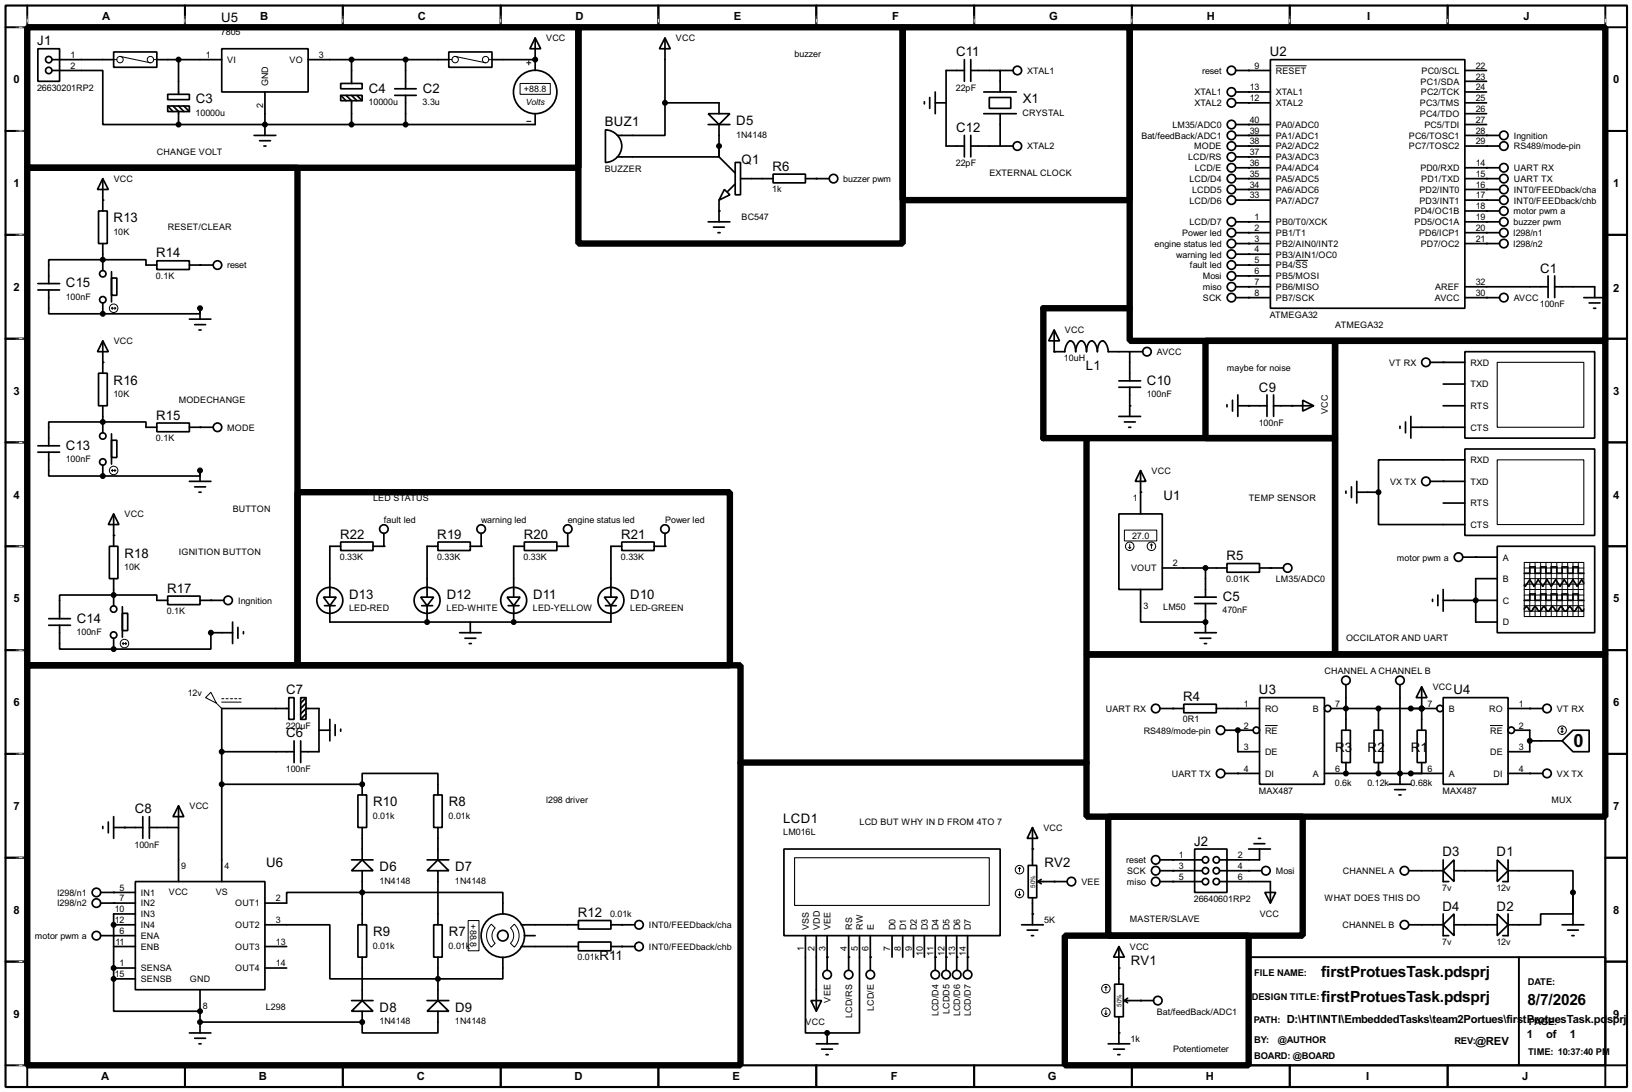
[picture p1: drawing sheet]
<svg xmlns="http://www.w3.org/2000/svg" width="383mm" height="256mm" viewBox="0 0 383 256" stroke-linecap="round" stroke-linejoin="round" font-family="sans-serif">
<path d="M1.3 1.3h381v254h-381zM6.4 6.4h370.8v243.8h-370.8z" fill="none" stroke="#000" stroke-width=".5"/>
<g fill="none" stroke="#000" stroke-width=".45">
<path d="M6.4 1.3v5.1h-5.1M43.5 1.3v5.1M80.6 1.3v5.1M117.7 1.3v5.1M154.7 1.3v5.1M191.8 1.3v5.1M228.9 1.3v5.1M266 1.3v5.1M303.1 1.3v5.1M340.2 1.3v5.1M377.2 1.3v5.1h5.1M1.3 30.8h5.1"/>
<path d="M377.2 30.8h5.1M1.3 55.2h5.1M377.2 55.2h5.1M1.3 79.6h5.1M377.2 79.6h5.1M1.3 103.9h5.1M377.2 103.9h5.1M1.3 128.3h5.1M377.2 128.3h5.1M1.3 152.7h5.1M377.2 152.7h5.1M1.3 177.1h5.1"/>
<path d="M377.2 177.1h5.1M1.3 201.5h5.1M377.2 201.5h5.1M1.3 225.9h5.1M293.4 224.8h83.8v25.4h-83.8zM356.9 224.8v25.4M377.2 225.9h5.1M1.3 250.2h5.1v5.1M43.5 250.2v5.1M80.6 250.2v5.1M117.7 250.2v5.1M154.7 250.2v5.1"/>
<path d="M191.8 250.2v5.1M228.9 250.2v5.1M266 250.2v5.1M303.1 250.2v5.1M340.2 250.2v5.1M382.3 250.2h-5.1v5.1"/>
</g>
<g fill="none" stroke="#fff" stroke-width=".23">
<path d="M3.9 6.4h2.3M6.4 3.9v2.3M43.5 3.9v2.3M80.6 3.9v2.3M117.7 3.9v2.3M154.7 3.9v2.3M191.8 3.9v2.3M228.9 3.9v2.3M266 3.9v2.3M303.1 3.9v2.3M340.2 3.9v2.3M377.2 3.9v2.3"/>
<path d="M3.9 30.8h2.3M3.9 55.2h2.3M3.9 79.6h2.3M3.9 103.9h2.3M3.9 128.3h2.3M3.9 152.7h2.3M3.9 177.1h2.3M3.9 201.5h2.3M3.9 225.9h2.3M3.9 250.2h2.3"/>
</g>
<g fill="none" stroke="#000" stroke-width=".23" stroke-dasharray=".5 1">
<path d="M3.9 6.4h2.3M6.4 3.9v2.3M43.5 3.9v2.3M80.6 3.9v2.3M117.7 3.9v2.3M154.7 3.9v2.3M191.8 3.9v2.3M228.9 3.9v2.3M266 3.9v2.3M303.1 3.9v2.3M340.2 3.9v2.3M377.2 3.9v2.3"/>
<path d="M3.9 30.8h2.3M3.9 55.2h2.3M3.9 79.6h2.3M3.9 103.9h2.3M3.9 128.3h2.3M3.9 152.7h2.3M3.9 177.1h2.3M3.9 201.5h2.3M3.9 225.9h2.3M3.9 250.2h2.3"/>
</g>
<g fill="#000">
<circle cx="125.8" cy="14" r=".2"/>
<circle cx="293.4" cy="16.6" r=".2"/>
<circle cx="42" cy="29.3" r=".2"/>
<circle cx="62.3" cy="29.3" r=".2"/>
<circle cx="169" cy="34.3" r=".2"/>
<circle cx="293.4" cy="39.4" r=".2"/>
<circle cx="293.4" cy="34.3" r=".2"/>
<circle cx="293.4" cy="29.3" r=".2"/>
<circle cx="293.4" cy="24.2" r=".2"/>
<circle cx="293.4" cy="36.9" r=".2"/>
<circle cx="293.4" cy="21.6" r=".2"/>
<circle cx="293.4" cy="31.8" r=".2"/>
<circle cx="349.3" cy="34.3" r=".2"/>
<circle cx="349.3" cy="31.8" r=".2"/>
<circle cx="349.3" cy="39.4" r=".2"/>
<circle cx="24.2" cy="47" r=".2"/>
<circle cx="169" cy="49.6" r=".2"/>
<circle cx="191.8" cy="42" r=".2"/>
<circle cx="293.4" cy="57.2" r=".2"/>
<circle cx="293.4" cy="47" r=".2"/>
<circle cx="293.4" cy="52.1" r=".2"/>
<circle cx="293.4" cy="59.7" r=".2"/>
<circle cx="293.4" cy="44.5" r=".2"/>
<circle cx="293.4" cy="42" r=".2"/>
<circle cx="293.4" cy="54.7" r=".2"/>
<circle cx="349.3" cy="42" r=".2"/>
<circle cx="349.3" cy="44.5" r=".2"/>
<circle cx="349.3" cy="47" r=".2"/>
<circle cx="349.3" cy="49.6" r=".2"/>
<circle cx="349.3" cy="52.1" r=".2"/>
<circle cx="349.3" cy="54.7" r=".2"/>
<circle cx="349.3" cy="57.2" r=".2"/>
<circle cx="24.2" cy="73.7" r=".2"/>
<circle cx="24.2" cy="61" r=".2"/>
<circle cx="47" cy="62.3" r=".2"/>
<circle cx="47" cy="72.4" r=".2"/>
<circle cx="293.4" cy="64.8" r=".2"/>
<circle cx="293.4" cy="69.9" r=".2"/>
<circle cx="293.4" cy="67.4" r=".2"/>
<circle cx="293.4" cy="62.3" r=".2"/>
<circle cx="349.3" cy="69.9" r=".2"/>
<circle cx="24.2" cy="99.1" r=".2"/>
<circle cx="24.2" cy="85.1" r=".2"/>
<circle cx="247.7" cy="82.6" r=".2"/>
<circle cx="265.5" cy="95.3" r=".2"/>
<circle cx="293.4" cy="95.3" r=".2"/>
<circle cx="303.6" cy="95.3" r=".2"/>
<circle cx="339.1" cy="85.1" r=".2"/>
<circle cx="24.2" cy="111.8" r=".2"/>
<circle cx="47" cy="110.5" r=".2"/>
<circle cx="47" cy="100.4" r=".2"/>
<circle cx="268" cy="115.6" r=".2"/>
<circle cx="339.1" cy="113.1" r=".2"/>
<circle cx="26.7" cy="139.8" r=".2"/>
<circle cx="26.7" cy="125.8" r=".2"/>
<circle cx="90.2" cy="128.3" r=".2"/>
<circle cx="113.1" cy="128.3" r=".2"/>
<circle cx="133.4" cy="128.3" r=".2"/>
<circle cx="156.3" cy="128.3" r=".2"/>
<circle cx="298.5" cy="133.4" r=".2"/>
<circle cx="346.8" cy="130.9" r=".2"/>
<circle cx="26.7" cy="152.5" r=".2"/>
<circle cx="49.6" cy="141" r=".2"/>
<circle cx="100.4" cy="146.1" r=".2"/>
<circle cx="120.7" cy="146.1" r=".2"/>
<circle cx="283.3" cy="146.1" r=".2"/>
<circle cx="346.8" cy="141" r=".2"/>
<circle cx="275.6" cy="166.4" r=".2"/>
<circle cx="290.9" cy="171.5" r=".2"/>
<circle cx="316.3" cy="166.4" r=".2"/>
<circle cx="334.1" cy="166.4" r=".2"/>
<circle cx="359.5" cy="166.4" r=".2"/>
<circle cx="29.3" cy="194.4" r=".2"/>
<circle cx="85.1" cy="184.2" r=".2"/>
<circle cx="242.6" cy="199.4" r=".2"/>
<circle cx="290.9" cy="181.7" r=".2"/>
<circle cx="316.3" cy="181.7" r=".2"/>
<circle cx="323.9" cy="181.7" r=".2"/>
<circle cx="329" cy="181.7" r=".2"/>
<circle cx="359.5" cy="181.7" r=".2"/>
<circle cx="26.7" cy="219.8" r=".2"/>
<circle cx="26.7" cy="212.1" r=".2"/>
<circle cx="26.7" cy="209.6" r=".2"/>
<circle cx="26.7" cy="217.2" r=".2"/>
<circle cx="146.1" cy="217.2" r=".2"/>
<circle cx="242.6" cy="214.7" r=".2"/>
<circle cx="247.7" cy="207.1" r=".2"/>
<circle cx="275.6" cy="202" r=".2"/>
<circle cx="275.6" cy="204.5" r=".2"/>
<circle cx="275.6" cy="207.1" r=".2"/>
<circle cx="293.4" cy="204.5" r=".2"/>
<circle cx="26.7" cy="227.4" r=".2"/>
<circle cx="26.7" cy="229.9" r=".2"/>
<circle cx="47" cy="237.5" r=".2"/>
<circle cx="146.1" cy="222.3" r=".2"/>
<circle cx="194.4" cy="224.8" r=".2"/>
<circle cx="199.4" cy="224.8" r=".2"/>
<circle cx="204.5" cy="224.8" r=".2"/>
<circle cx="219.8" cy="224.8" r=".2"/>
<circle cx="222.3" cy="224.8" r=".2"/>
<circle cx="224.8" cy="224.8" r=".2"/>
<circle cx="227.4" cy="224.8" r=".2"/>
<circle cx="262.9" cy="227.4" r=".2"/>
<circle cx="268" cy="235" r=".2"/>
<circle cx="47" cy="240.1" r=".2"/>
<circle cx="85.1" cy="240.1" r=".2"/>
<circle cx="194.4" cy="242.6" r=".2"/>
<circle cx="262.9" cy="242.6" r=".2"/>
</g>
<g fill="none" stroke="#000" stroke-width=".4">
<path d="M8.9 11.5h5.1v7.6h-5.1zM12.2 16.6h12v12.7h17.8M12.2 14h14.5M26.7 12.2h10.2v3.6h-10.2zM36.9 14h15.2M42 14v8.2M52.1 11.5h20.3v10.1h-20.3zM72.4 14h33.1M80.1 19.6h5v1.3h-5zM82.6 14v5.6M95.3 14v6.9M105.5 12.2h10.1v3.6h-10.1z"/>
<path d="M115.6 14h10.2M125.8 8.9l1.3 2.6h-2.6zM125.8 8.9v7.7M156.3 8.9l1.2 2.6h-2.5zM156.3 8.9v15.3M226.6 16.6h-4.3v17.7h4.3M226.6 14v5.1M228.1 16.6h6.9v5M228.1 14v5.1M235 16.6h3.1M290.4 16.6h8.1M298.5 14h45.7v58.4h-45.7z"/>
<path d="M344.2 16.6h5.1M344.2 19.1h5.1M39.4 22.2h5.1v1.2h-5.1zM39.4 24.9h5.1v1.3h-5.1zM39.4 24.9l1.3 1.3M40.7 24.9l1.3 1.3v3.1M42 24.9l1.2 1.3M43.2 24.9l1.3 1.3M59.7 31.8h5.1M61 33.1h2.6M62 34.3h.5M62.3 21.6v10.2"/>
<path d="M80.1 22.4h5v1.3h-5zM80.1 22.4l1.2 1.3M81.3 22.4l1.3 1.3v5.6M82.6 22.4l1.3 1.3M83.9 22.4l1.2 1.3M92.8 22.4h5M92.8 20.9h5M95.3 22.4v6.9M125.8 26.7v2.6h-83.8M142.3 30.5a3.8 3.8 0 0 1 3.8 3.8 3.8 3.8 0 0 1-3.8 3.9zM156.3 24.2v7.6h-11.2M156.3 24.2h12.7v2.5"/>
<path d="M166.4 26.7h5.1l-2.5 2.6zM166.4 29.3h5.1M169 34.3v2.6h-23.9M169 29.3v7.6l3.8 3.8M172.8 38.2h1.2v7.6h-1.2zM217.2 23.9v.5M218.5 22.9v2.6M219.8 24.2h2.5M219.8 21.6v5.1M226.6 31.8v5.1M228.1 31.8v5.1M231.2 21.6h7.6"/>
<path d="M231.2 26.7h7.6M232.5 22.9h5v2.6h-5zM235 26.7v7.6h-6.9M235 34.3h3.1M290.4 29.3h8.1M290.4 24.2h8.1M290.4 21.6h8.1M290.4 31.8h8.1M290.4 34.3h8.1M290.4 36.9h8.1M290.4 39.4h8.1M344.2 29.3h5.1"/>
<path d="M344.2 24.2h5.1M344.2 21.6h5.1M344.2 31.8h8.2M344.2 34.3h8.2M344.2 39.4h8.2M344.2 26.7h5.1M23.2 49.6h2v7.6h-2zM24.2 42l1.3 2.5h-2.6zM24.2 42v7.6M24.2 57.2v6.4M166.4 52.1h5.1M167.7 53.4h2.5"/>
<path d="M168.7 54.7h.5M169 47v5.1M170.2 44.5l1.3 1.3-2.5 1.2zM172.8 43.2l-1.8 1.8M174 42h7.7M181.7 40.9h7.6v2.1h-7.6zM189.3 42h5.6M290.4 42h8.1M290.4 44.5h8.1M290.4 47h8.1M290.4 52.1h8.1M290.4 54.7h8.1"/>
<path d="M290.4 57.2h8.1M290.4 59.7h8.1M344.2 42h8.2M344.2 44.5h8.2M344.2 47h8.2M344.2 52.1h8.2M344.2 54.7h8.2M344.2 57.2h8.2M344.2 49.6h8.2M8.9 68.1h5.1M8.9 66.6h5.1M11.5 68.1v5.6h12.7"/>
<path d="M24.2 73.7h22.8v-1.3v2.6M24.2 71.2v2.5M26.2 65.3h1.3v4.1h-1.3zM26.2 63.8v7.1M36.9 61.3h7.6v2h-7.6zM36.9 62.3h-2.6v-1.3h-22.8v5.6M44.5 62.3h5.6M44.5 75h5.1M45.8 76.3h2.5M46.8 77.5h.5M247.7 77.5l1.3 2.6h-2.6zM247.7 77.5v5.1h2.5a2.7 2.7 0 0 1 1.3-2.5 2.31 2.31 0 0 1 1.3 2.5 2.61 2.61 0 0 1 1.3-2.5 2.31 2.31 0 0 1 1.2 2.5v-.6a2.03 2.03 0 0 1 1.3-1.9 2.61 2.61 0 0 1 1.3 2.5v-.6a2.03 2.03 0 0 1 1.2-1.9 2.7 2.7 0 0 1 1.3 2.5h5.1v6.9"/>
<path d="M290.4 67.4h8.1M290.4 62.3h8.1M290.4 64.8h8.1M290.4 69.9h8.1M344.2 67.4h19.6M344.2 69.9h8.2M363.8 64.8v5.1M365.3 67.4h9.4v2.5M365.3 64.8v5.1M372.2 69.9h5M373.4 71.2h2.6M374.5 72.4h.5"/>
<path d="M23.2 87.7h2v7.6h-2zM24.2 80.1l1.3 2.5h-2.6zM24.2 80.1v7.6M24.2 95.3v6.4M36.9 99.4h7.6v2h-7.6zM262.9 97.8h5.1M262.9 91h5.1M262.9 89.5h5.1M264.2 99.1h2.6M265.5 82.6h3M265.5 91v6.8M288.3 95.1v.5"/>
<path d="M289.6 94v2.6M290.9 92.8v5M290.9 95.3h6.8M297.7 92.8v5M299.3 95.3h9.4M299.3 92.8v5M306.1 94l2.6 1.3-2.6 1.3zM330.3 99.1v2.6M331.5 97.8v5.1M336.1 85.1h8.1M339.1 95.3h5.1M339.1 90.2h5.1"/>
<path d="M344.2 82.6h30.5v20.3h-30.5zM8.9 106.2h5.1M8.9 104.7h5.1M11.5 106.2v5.6h12.7M24.2 111.8h22.8v-1.3v2.6M24.2 109.3v2.5M26.2 103.4h1.3v4.1h-1.3zM26.2 101.9v7.1M36.9 100.4h-2.6v-1.3h-22.8v5.6M44.5 100.4h5.6M44.5 113.1h5.1M45.8 114.4h2.5"/>
<path d="M46.8 115.6h.5M265.2 100.4h.5M268 110.5l1.3 2.6h-2.5zM268 110.5v10.2M316.3 115.4v.5M317.6 114.4v2.5M318.8 115.6h5.1M318.8 113.1v5.1M323.9 115.6v7.6h20.3M329 100.1v.5M331.5 100.4h12.7M336.1 113.1h8.1"/>
<path d="M339.1 118.2h5.1M344.2 105.5h30.5v20.3h-30.5zM344.2 108h-20.3v7.6M25.7 128.3h2v7.6h-2zM26.7 120.7l1.3 2.5h-2.5zM26.7 120.7v7.6M26.7 135.9v6.4M80.1 127.3h7.6v2h-7.6zM80.1 128.3h-2.6v12M90.2 125.3v3h-2.5M102.9 127.3h7.6v2h-7.6zM102.9 128.3h-2.5v12"/>
<path d="M113.1 125.3v3h-2.6M123.2 127.3h7.7v2h-7.7zM123.2 128.3h-2.5v12M133.4 125.3v3h-2.5M146.1 127.3h7.6v2h-7.6zM146.1 128.3h-2.5v12M156.3 125.3v3h-2.6M262.9 120.7h10.2v17.8h-10.2zM268 138.5v7.6h15.3M273.1 133.4h15.2M283.3 133.4v6.9M288.3 132.4h7.7v2h-7.7z"/>
<path d="M296 133.4h5.6M337.9 139.8v2.5M339.1 138.5v5.1M343.7 130.9h8.1M351.8 128.3h22.9v20.3h-22.9zM351.8 135.9h-5v10.2h5M358.2 134.7h1.3v-1.5h1.2v1.5h1.3v-1.5h1.3v1.5h1.2v-1.5h1.3v1.5h1.3v-1.5h1.3v1.5h1.2v-1.5h1.3v1.5h1.3M372.2 137l-.5-.8-1.1 1.5-1-1.5-1 1.5-1-1.5-1 1.5-1-1.5-1.1 1.5-1-1.5-1 1.5-1-1.5-1 1.5-1-1.5-1.1 1.5-.2-.2M11.5 146.9h5.1M11.5 145.3h5.1M14 146.9v5.6h12.7M26.7 149.9v2.6"/>
<path d="M28.8 144.1h1.2v4h-1.2zM28.8 142.5v7.2M39.4 140h7.6v2h-7.6zM39.4 141h-2.5v-1.2h-22.9v5.5M47 141h5.6M54.7 148.6h-5.1v3.9h-22.9M54.7 146.1v5.1M55.9 147.4v2.5M57.2 148.4v.5M76 140.3h3l-1.5 2zM76.3 142.3h2.5M77.5 142.3v3.8h66.1v-3.8"/>
<path d="M98.9 140.3h3l-1.5 2zM99.1 142.3h2.6M100.4 142.3v3.8M108 148.6h5.1M109.3 149.9h2.5M110.3 151.2h.5M110.5 146.1v2.5M119.2 140.3h3l-1.5 2zM119.4 142.3h2.6M120.7 142.3v3.8M142 140.3h3.1l-1.5 2zM142.3 142.3h2.5"/>
<path d="M280.7 148.6h5.1M280.7 141.8h5.1M280.7 140.3h5.1M282 149.9h2.5M283 151.2h.5M283.3 141.8v6.8M336.6 140.8v.5M339.1 141h12.7M358.2 143.1l.5-.6 1 1.1 1-1.1 .5 .6a.54 .54 0 0 0 .8 .3l.8-.9 1 1.1 1-1.1 1 1.1 1-1.1 .8 .9a.6 .6 0 0 0 .8-.5l.5-.4 .4 .4a.58 .58 0 0 0 .6 .7 .58 .58 0 0 0 .5-.7l.5-.4 1 1.1 .3-.5M358.2 141h1.3v-1.5h1.2v1.5h1.3v-1.5h1.3v1.5h1.2v-1.5h1.3v1.5h1.3v-1.5h1.3v1.5h1.2v-1.5h1.3v1.5h1.3M52.1 176.6h17M67.9 163.9h1.2v5.1h-1.2z"/>
<path d="M67.9 166.4h-15.8v40.7M69.1 174v5.1M70.7 163.9h1.2v5.1h-1.2zM70.7 167.7l1.2-1.3h3.1v10.2h-4.3M70.7 174v5.1M71.9 163.9l-1.2 1.3M71.9 165.2l-1.2 1.2M71.9 167.7l-1.2 1.3M75 171.5h2.5M77.5 169v5M78.8 170.2v2.6M80.1 171.3v.5"/>
<path d="M272.6 166.4h5.6M278.2 165.4h7.6v2h-7.6zM285.8 166.4h10.2M287.8 171.5h6.6M290.9 171.5v5.1h5.1M296 163.9h15.2v20.3h-15.2zM312.7 166.4h24.9M315.3 171.5h2v7.6h-2zM316.3 160.8v10.7M316.3 179.1v2.6M322.9 171.5h2v7.6h-2zM323.9 166.4v5.1"/>
<path d="M323.9 179.1v2.6M329 160.8v23.4M333 171.5h2.1v7.6h-2.1zM334.1 161.3l1.2 2.6h-2.5zM334.1 161.3v10.2M334.1 179.1v2.6M339.1 163.9h15.3v20.3h-15.3zM354.4 166.4h8.1M355.9 171.5h3.6v5.1h-5.1M359.5 174h7.6M367.1 174l2.5-2.5h3.8v5.1h-3.8zM24.2 194.1v.5"/>
<path d="M25.5 193.1v2.5M26.7 191.8v5.1M26.7 194.4h6.9M33.6 191.8v5.1M35.1 194.4h6.9v12.7M35.1 191.8v5.1M42 189.3l1.2 2.5h-2.5zM42 189.3v5.1M52.1 184.2h33M84.1 186.7h2.1v7.7h-2.1zM85.1 184.2v-2.5h17.8v5M85.1 184.2v2.5"/>
<path d="M85.1 194.4v7.6M101.9 186.7h2v7.7h-2zM102.9 194.4v7.6M184.2 199.4h50.8v20.4h-50.8zM242.6 194.4l1.3 2.5h-2.5zM242.6 194.4v8.9M280.7 199.4h7.6v10.2h-7.6zM287.8 181.7h8.2M293.4 199.4h5.1M294.7 198.2h2.5M295.7 196.9h.5M296 199.4v2.6h-9.4"/>
<path d="M311.2 181.7h27.9M326.4 184.2h5.1M327.7 185.5h2.6M328.7 186.7h.5M354.4 181.7h8.1M23.7 219.8h8.1M23.7 209.6h8.1M23.7 212.1h8.1M26.7 217.2h5.1M31.8 207.1h30.5v25.4h-30.5zM31.8 214.7h-5.1v15.2M62.3 212.1h5.1v-2.5h50.8v5.1"/>
<path d="M62.3 217.2h15.2v12.7h40.7v-5.1M82.6 202h5.1M84.1 217.2h2.1v7.6h-2.1zM85.1 202l2.6 2.5h-5.1zM85.1 204.5v12.7M100.4 202h5.1M101.9 217.2h2v7.6h-2zM102.9 202l2.6 2.5h-5.1zM102.9 204.5v12.7M122.5 217.2h13.4M123.2 219.8h2.6M135.9 216.2h7.7v2h-7.7z"/>
<path d="M143.6 217.2h5.6M189.3 219.8v22.8h5.1M191.8 219.8v17.7M194.4 219.8v8.1M199.4 219.8v8.1M202 219.8v22.8h-7.6M204.5 219.8v8.1M209.6 219.8v5M212.1 219.8v5M214.7 219.8v5M217.2 219.8v5M219.8 219.8v8.1"/>
<path d="M222.3 219.8v8.1M224.8 219.8v8.1M227.4 219.8v8.1M240.1 217.2h5.1M241.4 218.5h2.5M241.6 203.3h2v7.6h-2zM242.4 219.8h.5M242.6 210.9v6.3M243.9 207.1h6.9M243.9 207.1l.8 .5M244.7 206.6l-.8 .5M272.6 204.5h9.9"/>
<path d="M272.6 202h9.9M272.6 207.1h9.9M286.6 204.5h9.9M286.6 207.1h11.9v5M297.2 209.6h2.6l-1.3 2.5zM331 204.5h8.1M331 217.2h8.1M339.1 202v5.1h1.3M339.1 214.7v5.1h1.3M341.7 202v5.1l-2.6-2.6zM341.7 214.7v5.1l-2.6-2.6zM341.7 204.5h10.1"/>
<path d="M341.7 217.2h10.1M351.8 202l2.6 2.5-2.6 2.6zM351.8 214.7l2.6 2.5-2.6 2.6zM354.4 204.5h15.2v5.1M354.4 202v5.1h-1.3M354.4 214.7v5.1h-1.3M367.1 217.2h5.1M368.4 218.5h2.5M369.4 219.8h.5M369.6 209.6v5.1h-7.6v2.5h-7.6M369.6 209.6v7.6M26.7 229.9v7.6h20.3"/>
<path d="M26.7 222.3h5.1M26.7 227.4h5.1M26.7 229.9h5.1M47 232.5v10.1M62.3 222.3h5.1M62.3 227.4h5.1M82.6 235h5.1M85.1 235l2.6 2.5h-5.1zM85.1 224.8v10.2M85.1 237.5v2.6M100.4 237.5l2.5-2.5 2.6 2.5zM100.4 235h5.1"/>
<path d="M102.9 237.5v5.1h-17.8v-2.5M102.9 224.8v10.2M122.5 222.3h13.4M135.9 221.3h7.7v2h-7.7zM143.6 222.3h5.6M190.6 235h2.5l-1.3 2.5zM261.9 231.2h2.1v7.6h-2.1zM262.9 222.3l1.3 2.5h-2.5zM262.9 222.3v8.9M262.9 238.8v6.4M264.2 235h6.9M264.2 235l.8 .5"/>
<path d="M265 234.5l-.8 .5M44.5 242.6h5.1M45.8 243.9h2.5M46.8 245.2h.5M47 240.1h38.1M191.8 245.2h5.1M193.1 246.4h2.5M194.1 247.7h.5M194.4 242.6v2.6M260.4 245.2h5.1M261.7 246.4h2.5M262.7 247.7h.5"/>
<circle cx="11.4" cy="16.6" r=".75"/>
<circle cx="11.4" cy="14" r=".75"/>
<circle cx="239" cy="16.6" r="1"/>
<circle cx="289.3" cy="16.6" r="1"/>
<circle cx="125.7" cy="21.6" r="5.1"/>
<circle cx="239" cy="34.3" r="1"/>
<circle cx="289.3" cy="31.8" r="1"/>
<circle cx="289.3" cy="34.3" r="1"/>
<circle cx="289.3" cy="39.4" r="1"/>
<circle cx="289.3" cy="29.3" r="1"/>
<circle cx="289.3" cy="36.9" r="1"/>
<circle cx="289.3" cy="21.6" r="1"/>
<circle cx="289.3" cy="24.2" r="1"/>
<circle cx="353.3" cy="34.3" r="1"/>
<circle cx="353.3" cy="39.4" r="1"/>
<circle cx="353.3" cy="31.8" r="1"/>
<circle cx="195.8" cy="42" r="1"/>
<circle cx="289.3" cy="47" r="1"/>
<circle cx="289.3" cy="42" r="1"/>
<circle cx="289.3" cy="44.5" r="1"/>
<circle cx="289.3" cy="54.7" r="1"/>
<circle cx="289.3" cy="59.7" r="1"/>
<circle cx="289.3" cy="52.1" r="1"/>
<circle cx="289.3" cy="57.2" r="1"/>
<circle cx="353.3" cy="42" r="1"/>
<circle cx="353.3" cy="44.5" r="1"/>
<circle cx="353.3" cy="47" r="1"/>
<circle cx="353.3" cy="49.6" r="1"/>
<circle cx="353.3" cy="52.1" r="1"/>
<circle cx="353.3" cy="57.2" r="1"/>
<circle cx="353.3" cy="54.7" r="1"/>
<circle cx="24.1" cy="70.4" r=".75"/>
<circle cx="24.1" cy="64.3" r=".75"/>
<circle cx="51.1" cy="62.3" r="1"/>
<circle cx="289.3" cy="67.4" r="1"/>
<circle cx="289.3" cy="64.8" r="1"/>
<circle cx="289.3" cy="69.9" r="1"/>
<circle cx="289.3" cy="62.3" r="1"/>
<circle cx="353.3" cy="69.9" r="1"/>
<circle cx="269.5" cy="82.6" r="1"/>
<circle cx="335" cy="85.1" r="1"/>
<circle cx="24.1" cy="102.4" r=".75"/>
<circle cx="24.1" cy="108.5" r=".75"/>
<circle cx="51.1" cy="100.4" r="1"/>
<circle cx="335" cy="113.1" r="1"/>
<circle cx="90.2" cy="124.3" r="1"/>
<circle cx="113" cy="124.3" r="1"/>
<circle cx="133.4" cy="124.3" r="1"/>
<circle cx="156.2" cy="124.3" r="1"/>
<circle cx="302.5" cy="133.4" r="1"/>
<circle cx="342.7" cy="130.9" r="1"/>
<circle cx="26.7" cy="149.2" r=".75"/>
<circle cx="26.7" cy="143.1" r=".75"/>
<circle cx="53.6" cy="141" r="1"/>
<circle cx="77.5" cy="141" r="3.1"/>
<circle cx="100.3" cy="141" r="3.1"/>
<circle cx="120.7" cy="141" r="3.1"/>
<circle cx="143.5" cy="141" r="3.1"/>
<circle cx="316.2" cy="159.8" r="1"/>
<circle cx="328.9" cy="159.8" r="1"/>
<circle cx="271.5" cy="166.4" r="1"/>
<circle cx="286.8" cy="171.5" r="1"/>
<circle cx="295.2" cy="171.5" r=".75"/>
<circle cx="311.9" cy="166.4" r=".75"/>
<circle cx="338.3" cy="166.4" r=".75"/>
<circle cx="355.1" cy="171.5" r=".75"/>
<circle cx="363.5" cy="166.4" r="1"/>
<circle cx="286.8" cy="181.7" r="1"/>
<circle cx="363.5" cy="181.7" r="1"/>
<circle cx="22.6" cy="219.8" r="1"/>
<circle cx="22.6" cy="212.1" r="1"/>
<circle cx="22.6" cy="209.6" r="1"/>
<circle cx="118.1" cy="219.8" r="5.1"/>
<circle cx="118.1" cy="219.8" r="1.25"/>
<circle cx="150.1" cy="217.2" r="1"/>
<circle cx="251.7" cy="207.1" r="1"/>
<circle cx="271.5" cy="207.1" r="1"/>
<circle cx="271.5" cy="204.5" r="1"/>
<circle cx="271.5" cy="202" r="1"/>
<circle cx="283.2" cy="202" r=".75"/>
<circle cx="283.2" cy="204.5" r=".75"/>
<circle cx="283.2" cy="207.1" r=".75"/>
<circle cx="285.8" cy="202" r=".75"/>
<circle cx="285.8" cy="207.1" r=".75"/>
<circle cx="285.8" cy="204.5" r=".75"/>
<circle cx="297.4" cy="204.5" r="1"/>
<circle cx="330" cy="217.2" r="1"/>
<circle cx="330" cy="204.5" r="1"/>
<circle cx="150.1" cy="222.3" r="1"/>
<circle cx="194.3" cy="228.9" r="1"/>
<circle cx="199.4" cy="228.9" r="1"/>
<circle cx="204.5" cy="228.9" r="1"/>
<circle cx="219.7" cy="228.9" r="1"/>
<circle cx="222.3" cy="228.9" r="1"/>
<circle cx="224.8" cy="228.9" r="1"/>
<circle cx="227.3" cy="228.9" r="1"/>
<circle cx="272" cy="235" r="1"/>
</g>
<g fill="none" stroke="#000" stroke-width=".23">
<path d="M26.7 14h.8M28.2 13.3l7.2 1.5M36.1 14h.8M105.5 14h.7M107 13.3l7.1 1.5M114.9 14h.7M122.2 19.6h7.1v2.6h-7.1zM123.8 14.8h1M124.3 14.3v1M299.8 15.5h7.2M123.8 28.5h1M26.2 72.4h1"/>
<path d="M26.2 72.4l.3 .3M26.5 72.2l-.3 .2M27 72.2l.2 .2M27.2 72.4l-.2 .3M304.4 61.2h2.9M26.2 110.5h1M26.2 110.5l.3 .3M26.5 110.3l-.3 .2M27 110.3l.2 .2M27.2 110.5l-.2 .3M264.2 124.5h7.6v2.6h-7.6zM265.2 128.6l.3 .2"/>
<path d="M265.5 127.8v1M265.7 128.6l-.2 .2M270.6 127.8l-.3 .3M270.6 127.8l.2 .3M270.6 127.8v1M358.2 135.9h14M358.2 133.4h14M358.2 134.7h14M358.2 137.2h14M358.2 139.8h14M358.2 138.5h14M359.5 132.1v12.7"/>
<path d="M360.7 132.1v12.7M362 132.1v12.7M363.3 132.1v12.7M364.5 132.1v12.7M365.8 132.1v12.7M367.1 132.1v12.7M368.4 132.1v12.7M369.6 132.1v12.7M370.9 132.1v12.7M28.8 151.2h1M28.8 151.2l.2 .2M29 150.9l-.2 .3"/>
<path d="M29.5 150.9l.3 .3M29.8 151.2l-.3 .2M358.2 141h14M358.2 142.3h14M358.2 143.6h14M49.6 162.6l1.3 2.6-2.6-1.3zM50.9 165.2l1.2 1.2M52.1 164.1h.5M52.1 164.9h4.6M53.1 164.1h.5M54.2 164.1h.5M55.2 164.1h.5"/>
<path d="M56.2 164.1h.5M297.2 170.4h3M350.1 170.4h3M366.8 171.8l.3 .2M367.1 171v1M367.1 171l.2 .3M367.1 171l-.3 .3M367.3 171.8l-.2 .2M110 216.2h2.6v7.1h-2.6zM115.5 217.1l.9 .9a2.54 2.54 0 0 0 0 3.6l-.9 .9a3.8 3.8 0 0 1 0-5.4zM120.9 217.1a3.8 3.8 0 0 1 0 5.4l-.9-.9a2.54 2.54 0 0 0 0-3.6zM239.3 210.1l.3 .3"/>
<path d="M239.6 203.8l-.3 .2M239.6 203.8l.2 .2M239.6 203.8v1M239.6 209.4v1M239.8 210.1l-.2 .3M259.6 238.1l.3 .2M259.9 231.7l-.3 .3M259.9 231.7l.3 .3M259.9 231.7v1M259.9 237.3v1M260.2 238.1l-.3 .2"/>
<circle cx="28.2" cy="14" r=".75"/>
<circle cx="35.3" cy="14" r=".75"/>
<circle cx="106.9" cy="14" r=".75"/>
<circle cx="114.1" cy="14" r=".75"/>
<circle cx="26.7" cy="72.4" r="1"/>
<circle cx="26.7" cy="110.5" r="1"/>
<circle cx="265.4" cy="128.3" r="1"/>
<circle cx="270.5" cy="128.3" r="1"/>
<circle cx="29.2" cy="151.2" r="1"/>
<circle cx="367" cy="171.5" r="1"/>
<circle cx="239.5" cy="209.9" r="1"/>
<circle cx="239.5" cy="204.3" r="1"/>
<circle cx="259.8" cy="232.2" r="1"/>
<circle cx="259.8" cy="237.8" r="1"/>
</g>
<g fill="none" stroke="#000" stroke-width="1.5">
<path d="M6.4 6.4h129.5v33h-129.5zM135.9 6.4h76.2v50.8h-76.2zM212.1 6.4h53.4v40.6h-53.4zM265.5 6.4h111.7v73.7h-111.7zM6.4 39.4h63.5v116.9h-63.5zM265.5 72.4h-20.3v30.5h10.1M283.3 80.1h30.4v22.8h-30.4zM313.7 80.1h63.5v73.6h-63.5zM69.9 115.6h101.6v40.7h-101.6zM255.3 102.9h58.4v50.8h-58.4zM6.4 156.3h167.6v93.9h-167.6zM255.3 153.7h121.9v38.1h-121.9z"/>
<path d="M174 179.1h81.3M260.4 191.8h45.7v28h-45.7zM250.2 219.8h43.2v30.4h-43.2z"/>
</g>
<path d="M351.8 85.1h20.4v15.3h-20.4zM351.8 108h20.4v15.2h-20.4zM358.2 132.1h14v12.7h-14zM186.7 201.5h45.8v11.2h-45.8z" fill="none" stroke="#000" stroke-width=".25"/>
<g fill="#000" stroke="#000" stroke-width=".4">
<circle cx="41.9" cy="14" r=".5"/>
<circle cx="82.6" cy="14" r=".5"/>
<circle cx="95.3" cy="14" r=".5"/>
<circle cx="125.7" cy="14" r=".5"/>
<circle cx="41.9" cy="29.3" r=".5"/>
<circle cx="62.2" cy="29.3" r=".5"/>
<circle cx="82.6" cy="29.3" r=".5"/>
<circle cx="95.3" cy="29.3" r=".5"/>
<circle cx="156.2" cy="24.2" r=".5"/>
<circle cx="168.9" cy="34.3" r=".5"/>
<circle cx="24.1" cy="61" r=".5"/>
<circle cx="24.1" cy="73.7" r=".5"/>
<circle cx="47" cy="72.4" r=".5"/>
<circle cx="24.1" cy="99.1" r=".5"/>
<circle cx="24.1" cy="111.8" r=".5"/>
<circle cx="47" cy="110.5" r=".5"/>
<circle cx="323.9" cy="115.6" r=".5"/>
<circle cx="26.7" cy="139.8" r=".5"/>
<circle cx="283.2" cy="133.4" r=".5"/>
<circle cx="26.7" cy="152.5" r=".5"/>
<circle cx="49.5" cy="148.6" r=".5"/>
<circle cx="100.3" cy="146.1" r=".5"/>
<circle cx="120.7" cy="146.1" r=".5"/>
<circle cx="283.2" cy="146.1" r=".5"/>
<circle cx="346.7" cy="141" r=".5"/>
<circle cx="52.1" cy="176.6" r=".5"/>
<circle cx="290.8" cy="171.5" r=".5"/>
<circle cx="316.2" cy="166.4" r=".5"/>
<circle cx="323.9" cy="166.4" r=".5"/>
<circle cx="331.5" cy="166.4" r=".5"/>
<circle cx="334" cy="166.4" r=".5"/>
<circle cx="359.4" cy="174" r=".5"/>
<circle cx="52.1" cy="184.2" r=".5"/>
<circle cx="85.1" cy="184.2" r=".5"/>
<circle cx="316.2" cy="181.7" r=".5"/>
<circle cx="323.9" cy="181.7" r=".5"/>
<circle cx="328.9" cy="181.7" r=".5"/>
<circle cx="331.5" cy="181.7" r=".5"/>
<circle cx="26.7" cy="217.2" r=".5"/>
<circle cx="85.1" cy="209.6" r=".5"/>
<circle cx="369.6" cy="209.6" r=".5"/>
<circle cx="26.7" cy="227.4" r=".5"/>
<circle cx="26.7" cy="229.9" r=".5"/>
<circle cx="47" cy="237.5" r=".5"/>
<circle cx="102.9" cy="229.9" r=".5"/>
<circle cx="47" cy="240.1" r=".5"/>
<circle cx="85.1" cy="240.1" r=".5"/>
<circle cx="194.3" cy="242.6" r=".5"/>
</g>
<text font-size="4.8" x="369.7" y="175.6">0</text>
<g font-size="4.1">
<text x="310.4" y="229.5">firstProtuesTask.pdsprj</text>
<text x="310.4" y="235.4">firstProtuesTask.pdsprj</text>
<text x="359" y="236.1">8/7/2026</text>
</g>
<g font-size="3.5">
<text x="52" y="5.3">U5</text>
<text x="8.8" y="10.6">J1</text>
<text x="224.7" y="13.2">C11</text>
<text x="298.4" y="13.2">U2</text>
<text x="86.7" y="21.8">C4</text>
<text x="99.4" y="21.8">C2</text>
<text x="46" y="24.3">C3</text>
<text x="142.1" y="29.7">BUZ1</text>
<text x="173" y="29.4">D5</text>
<text x="240.3" y="24.3">X1</text>
<text x="224.7" y="31">C12</text>
<text x="174.3" y="38.6">Q1</text>
<text x="181.5" y="40.1">R6</text>
<text x="26.7" y="52.2">R13</text>
<text x="36.7" y="60.5">R14</text>
<text x="361.9" y="64">C1</text>
<text x="15.5" y="67.5">C15</text>
<text x="255.2" y="86.9">L1</text>
<text x="26.7" y="90.4">R16</text>
<text x="269.5" y="90.4">C10</text>
<text x="295.8" y="92">C9</text>
<text x="36.7" y="98.6">R15</text>
<text x="15.5" y="105.6">C13</text>
<text x="273.4" y="117.4">U1</text>
<text x="29.3" y="131">R18</text>
<text x="79.9" y="126.5">R22</text>
<text x="102.8" y="126.5">R19</text>
<text x="123.1" y="126.5">R20</text>
<text x="146" y="126.5">R21</text>
<text x="288.2" y="131.6">R5</text>
<text x="39.3" y="139.2">R17</text>
<text x="82.1" y="140.7">D13</text>
<text x="105" y="140.7">D12</text>
<text x="125.3" y="140.7">D11</text>
<text x="148.1" y="140.7">D10</text>
<text x="287.3" y="141.2">C5</text>
<text x="18.1" y="146.3">C14</text>
<text x="67.2" y="163.1">C7</text>
<text x="278" y="164.6">R4</text>
<text x="295.8" y="163.1">U3</text>
<text x="341.5" y="163.1">U4</text>
<text x="67.2" y="173.2">C6</text>
<text x="313.7" y="176.7">R</text>
<text x="316" y="176.7">3</text>
<text x="321.4" y="176.7">R</text>
<text x="323.7" y="176.7">2</text>
<text x="331.5" y="176.7">R</text>
<text x="333.8" y="176.7">1</text>
<text x="31.7" y="191">C8</text>
<text x="87.7" y="189.4">R10</text>
<text x="105.5" y="189.4">R8</text>
<text x="184.1" y="193.3">LCD1</text>
<text x="62.5" y="203.7">U6</text>
<text x="245.4" y="203.7">RV2</text>
<text x="280.6" y="198.6">J2</text>
<text x="339" y="201.2">D3</text>
<text x="351.7" y="201.2">D1</text>
<text x="89.2" y="204.7">D6</text>
<text x="107" y="204.7">D7</text>
<text x="135.8" y="215.4">R12</text>
<text x="339" y="213.9">D4</text>
<text x="351.7" y="213.9">D2</text>
<text x="87.7" y="219.9">R9</text>
<text x="105.5" y="219.9">R7</text>
<text x="140.9" y="225.6">R11</text>
<text x="265.7" y="226.6">RV1</text>
<text x="89.2" y="237.7">D8</text>
<text x="107" y="237.7">D9</text>
</g>
<g font-size="3">
<text x="24" y="4.6">A</text>
<text x="61.1" y="4.6">B</text>
<text x="98.2" y="4.6">C</text>
<text x="135.2" y="4.6">D</text>
<text x="172.4" y="4.6">E</text>
<text x="209.6" y="4.6">F</text>
<text x="246.5" y="4.6">G</text>
<text x="283.6" y="4.6">H</text>
<text x="321.2" y="4.6">I</text>
<text x="358" y="4.6">J</text>
<text x="3.2" y="19.5">0</text>
<text x="379.1" y="19.5">0</text>
<text x="3.2" y="44">1</text>
<text x="379.1" y="44">1</text>
<text x="3.2" y="68.4">2</text>
<text x="379.1" y="68.6">2</text>
<text x="3.2" y="92.7">3</text>
<text x="379.1" y="92.7">3</text>
<text x="3.2" y="117.1">4</text>
<text x="379.1" y="117.1">4</text>
<text x="3.2" y="141.5">5</text>
<text x="379.1" y="141.5">5</text>
<text x="3.2" y="165.9">6</text>
<text x="379.1" y="165.9">6</text>
<text x="3.2" y="190.3">7</text>
<text x="379.1" y="190.3">7</text>
<text x="3.2" y="214.7">8</text>
<text x="379.1" y="214.7">8</text>
<text x="3.2" y="239.1">9</text>
<text x="379.1" y="239.1">9</text>
<text x="302.3" y="240.4">D:\HTI\NTI\EmbeddedTasks\team2Portues\firstProtuesTask.pd</text>
<text x="346.7" y="245.5">@REV</text>
<text x="358.8" y="243.9">1</text>
<text x="363.3" y="243.9">of</text>
<text x="368.9" y="243.9">1</text>
<text x="377.6" y="240.4">sprj</text>
<text x="23.8" y="253.8">A</text>
<text x="60.8" y="253.8">B</text>
<text x="97.9" y="253.8">C</text>
<text x="135" y="253.8">D</text>
<text x="172.1" y="253.8">E</text>
<text x="209.3" y="253.8">F</text>
<text x="246.2" y="253.8">G</text>
<text x="283.3" y="253.8">H</text>
<text x="321" y="253.8">I</text>
<text x="357.7" y="253.8">J</text>
</g>
<g font-size="2.5">
<text x="294.7" y="229.3">FILE NAME:</text>
<text x="359" y="231.3">DATE:</text>
<text x="294.1" y="234.9">DESIGN TITLE:</text>
<text x="294.6" y="240.2">PATH:</text>
<text x="294.7" y="245">BY:</text>
<text x="300.3" y="245">@AUTHOR</text>
<text x="341.7" y="245.3">REV:</text>
<text x="359.2" y="240.7">PAGE:</text>
<text x="294.7" y="248.7">BOARD: @BOARD</text>
<text x="359" y="247.8">TIME: 10:37:40 PM</text>
</g>
<g font-size="2.4">
<text x="51.9" y="8.2">7805</text>
<text x="128.3" y="9.7">VCC</text>
<text x="158.8" y="9.7">VCC</text>
<text x="16.6" y="13.6">1</text>
<text x="16.6" y="16.2">2</text>
<text x="48.4" y="13.6">1</text>
<text x="53.4" y="14.8">VI</text>
<text x="68" y="14.8">VO</text>
<text x="75" y="13.6">3</text>
<text x="186.7" y="13.4">buzzer</text>
<text x="241.4" y="17.3">XTAL1</text>
<text x="282.5" y="17.3">reset</text>
<text x="294.8" y="16.2">9</text>
<text x="299.8" y="17.3">RESET</text>
<text x="334" y="17.3">PC0/SCL</text>
<text x="346.8" y="16.2">22</text>
<text x="8.7" y="21.3">26630201RP2</text>
<text x="63.1" y="20.3" transform="rotate(-90 63.1 20.3)">GND</text>
<text x="123.1" y="21.6">+88.8</text>
<text x="224.6" y="21.3">22pF</text>
<text x="280.7" y="22.4">XTAL1</text>
<text x="293.7" y="23.7">12</text>
<text x="293.7" y="21.2">13</text>
<text x="299.8" y="22.4">XTAL1</text>
<text x="333.8" y="19.9">PC1/SDA</text>
<text x="333.9" y="22.4">PC2/TCK</text>
<text x="346.8" y="18.7">23</text>
<text x="346.8" y="21.2">24</text>
<text x="346.8" y="23.7">25</text>
<text x="45.9" y="27.2">10000u</text>
<text x="61.9" y="25.3" transform="rotate(-90 61.9 25.3)">2</text>
<text x="86.6" y="24.7">10000u</text>
<text x="99.3" y="24.7">3.3u</text>
<text x="240.3" y="27.2">CRYSTAL</text>
<text x="280.7" y="25">XTAL2</text>
<text x="293.7" y="28.9">40</text>
<text x="299.8" y="25">XTAL2</text>
<text x="333.6" y="25">PC3/TMS</text>
<text x="333.6" y="27.5">PC4/TDO</text>
<text x="346.8" y="26.3">26</text>
<text x="346.8" y="28.9">27</text>
<text x="173" y="32.3">1N4148</text>
<text x="241.4" y="35.1">XTAL2</text>
<text x="268.2" y="32.6">Bat/feedBack/ADC1</text>
<text x="275.5" y="30">LM35/ADC0</text>
<text x="280.6" y="35.1">MODE</text>
<text x="293.7" y="33.9">38</text>
<text x="293.7" y="31.4">39</text>
<text x="299.8" y="35.1">PA2/ADC2</text>
<text x="299.8" y="32.6">PA1/ADC1</text>
<text x="299.8" y="30">PA0/ADC0</text>
<text x="331" y="32.6">PC6/TOSC1</text>
<text x="331" y="35.1">PC7/TOSC2</text>
<text x="334.7" y="30">PC5/TDI</text>
<text x="346.8" y="31.4">28</text>
<text x="346.8" y="33.9">29</text>
<text x="355.7" y="32.6">Ingnition</text>
<text x="355.7" y="35.1">RS489/mode-pin</text>
<text x="36.9" y="36.3">CHANGE VOLT</text>
<text x="142.1" y="40.3">BUZZER</text>
<text x="224.6" y="39.1">22pF</text>
<text x="232.5" y="41.4">EXTERNAL CLOCK</text>
<text x="279.2" y="37.7">LCD/RS</text>
<text x="280.7" y="40.2">LCD/E</text>
<text x="293.7" y="41.6">35</text>
<text x="293.7" y="39">36</text>
<text x="293.7" y="36.4">37</text>
<text x="299.8" y="40.2">PA4/ADC4</text>
<text x="299.8" y="37.7">PA3/ADC3</text>
<text x="333.7" y="40.2">PD0/RXD</text>
<text x="346.8" y="39">14</text>
<text x="346.8" y="41.6">15</text>
<text x="355.7" y="40.2">UART RX</text>
<text x="26.7" y="42.7">VCC</text>
<text x="181.5" y="45.2">1k</text>
<text x="198.2" y="42.7">buzzer pwm</text>
<text x="279.5" y="42.7">LCD/D4</text>
<text x="279.5" y="47.8">LCD/D6</text>
<text x="280.1" y="45.3">LCDD5</text>
<text x="293.7" y="46.6">33</text>
<text x="293.7" y="44.1">34</text>
<text x="299.8" y="47.8">PA7/ADC7</text>
<text x="299.8" y="45.3">PA6/ADC6</text>
<text x="299.8" y="42.7">PA5/ADC5</text>
<text x="333.5" y="45.3">PD2/INT0</text>
<text x="333.5" y="47.8">PD3/INT1</text>
<text x="333.9" y="42.7">PD1/TXD</text>
<text x="346.8" y="44.1">16</text>
<text x="346.8" y="46.6">17</text>
<text x="355.7" y="42.7">UART TX</text>
<text x="355.7" y="45.3">INT0/FEEDback/cha</text>
<text x="355.7" y="47.8">INT0/FEEDback/chb</text>
<text x="174.2" y="51.8">BC547</text>
<text x="279.5" y="52.9">LCD/D7</text>
<text x="294.8" y="51.7">1</text>
<text x="299.8" y="52.9">PB0/T0/XCK</text>
<text x="332.4" y="50.4">PD4/OC1B</text>
<text x="332.4" y="52.9">PD5/OC1A</text>
<text x="346.8" y="49.2">18</text>
<text x="346.8" y="51.7">19</text>
<text x="355.7" y="50.4">motor pwm a</text>
<text x="355.7" y="52.9">buzzer pwm</text>
<text x="26.7" y="55.1">10K</text>
<text x="39.4" y="54.1">RESET/CLEAR</text>
<text x="271.3" y="58">engine status led</text>
<text x="277.8" y="55.4">Power led</text>
<text x="294.8" y="54.3">2</text>
<text x="294.8" y="56.8">3</text>
<text x="294.8" y="59.3">4</text>
<text x="299.8" y="55.4">PB1/T1</text>
<text x="299.8" y="58">PB2/AIN0/INT2</text>
<text x="333.4" y="55.4">PD6/ICP1</text>
<text x="333.8" y="58">PD7/OC2</text>
<text x="346.8" y="54.3">20</text>
<text x="346.8" y="56.8">21</text>
<text x="355.7" y="55.4">l298/n1</text>
<text x="355.7" y="58">l298/n2</text>
<text x="36.7" y="65.5">0.1K</text>
<text x="53.4" y="63.1">reset</text>
<text x="276.4" y="60.5">warning led</text>
<text x="279.6" y="63.1">fault led</text>
<text x="282.6" y="65.6">Mosi</text>
<text x="294.8" y="61.9">5</text>
<text x="294.8" y="64.4">6</text>
<text x="299.8" y="60.5">PB3/AIN1/OC0</text>
<text x="299.8" y="63.1">PB4/SS</text>
<text x="299.8" y="65.6">PB5/MOSI</text>
<text x="15.5" y="70.4">100nF</text>
<text x="282.6" y="68.1">miso</text>
<text x="282.6" y="70.7">SCK</text>
<text x="294.8" y="67">7</text>
<text x="294.8" y="69.5">8</text>
<text x="299.8" y="68.1">PB6/MISO</text>
<text x="299.8" y="70.7">PB7/SCK</text>
<text x="337.1" y="70.7">AVCC</text>
<text x="337.2" y="68.1">AREF</text>
<text x="346.8" y="67">32</text>
<text x="346.8" y="69.5">30</text>
<text x="355.7" y="70.7">AVCC</text>
<text x="298.3" y="74.6">ATMEGA32</text>
<text x="313.7" y="76.9">ATMEGA32</text>
<text x="361.8" y="72.1">100nF</text>
<text x="26.7" y="80.8">VCC</text>
<text x="250.2" y="78.3">VCC</text>
<text x="271.8" y="83.4">AVCC</text>
<text x="250" y="84.8">10uH</text>
<text x="288.3" y="87.1">maybe for noise</text>
<text x="326.4" y="85.9">VT RX</text>
<text x="345.5" y="85.9">RXD</text>
<text x="26.7" y="93.3">10K</text>
<text x="42" y="94.8">MODECHANGE</text>
<text x="269.5" y="93.3">100nF</text>
<text x="345.5" y="91">TXD</text>
<text x="53.4" y="101.2">MODE</text>
<text x="295.8" y="100">100nF</text>
<text x="312" y="97.3" transform="rotate(-90 312 97.3)">VCC</text>
<text x="345.5" y="96.1">RTS</text>
<text x="345.5" y="101.2">CTS</text>
<text x="36.7" y="103.6">0.1K</text>
<text x="15.5" y="108.5">100nF</text>
<text x="270.6" y="111.3">VCC</text>
<text x="326.6" y="113.9">VX TX</text>
<text x="345.5" y="108.8">RXD</text>
<text x="345.5" y="113.9">TXD</text>
<text x="87.7" y="117.6">LED STATUS</text>
<text x="266.2" y="117.8">1</text>
<text x="293.4" y="117.6">TEMP SENSOR</text>
<text x="345.5" y="119">RTS</text>
<text x="29.3" y="121.5">VCC</text>
<text x="54.7" y="120.2">BUTTON</text>
<text x="90.2" y="122.8">fault led</text>
<text x="113.1" y="122.8">warning led</text>
<text x="133.4" y="122.8">engine status led</text>
<text x="156.3" y="122.8">Power led</text>
<text x="345.5" y="124">CTS</text>
<text x="42" y="130.3">IGNITION BUTTON</text>
<text x="79.9" y="131.5">0.33K</text>
<text x="102.7" y="131.5">0.33K</text>
<text x="123" y="131.5">0.33K</text>
<text x="145.9" y="131.5">0.33K</text>
<text x="266" y="126.6">27.0</text>
<text x="328.3" y="131.7">motor pwm a</text>
<text x="353.1" y="131.7">A</text>
<text x="29.2" y="133.9">10K</text>
<text x="265.8" y="134.2">VOUT</text>
<text x="275.6" y="133">2</text>
<text x="288.1" y="136.6">0.01K</text>
<text x="299.8" y="136.7">LM35/ADC0</text>
<text x="353.1" y="136.7">B</text>
<text x="55.9" y="141.8">Ingnition</text>
<text x="82" y="143.6">LED-RED</text>
<text x="104.9" y="143.6">LED-WHITE</text>
<text x="125.2" y="143.6">LED-YELLOW</text>
<text x="148.1" y="143.6">LED-GREEN</text>
<text x="268.7" y="143">3</text>
<text x="273.3" y="143.2">LM50</text>
<text x="353.1" y="141.8">C</text>
<text x="18" y="149.2">100nF</text>
<text x="39.2" y="144.2">0.1K</text>
<text x="287.3" y="144.1">470nF</text>
<text x="353.1" y="146.9">D</text>
<text x="316.3" y="150.6">OCCILATOR AND UART</text>
<text x="311.2" y="158.3">CHANNEL A CHANNEL B</text>
<text x="44.1" y="163.4">12v</text>
<text x="259.8" y="167.2">UART RX</text>
<text x="292.3" y="166">1</text>
<text x="297.2" y="167.2">RO</text>
<text x="308.5" y="167.2">B</text>
<text x="313.7" y="166">7</text>
<text x="335.5" y="166">7</text>
<text x="336.6" y="162.1">VCC</text>
<text x="340.4" y="167.2">B</text>
<text x="349.9" y="167.2">RO</text>
<text x="356.9" y="166">1</text>
<text x="365.8" y="167.2">VT RX</text>
<text x="67.2" y="171.2">220uF</text>
<text x="268.7" y="172.3">RS489/mode-pin</text>
<text x="278" y="169.6">0R1</text>
<text x="292.3" y="171.1">2</text>
<text x="297.2" y="172.3">RE</text>
<text x="350.1" y="172.3">RE</text>
<text x="356.9" y="171.1">2</text>
<text x="292.3" y="176.2">3</text>
<text x="297.2" y="177.4">DE</text>
<text x="350.1" y="177.4">DE</text>
<text x="356.9" y="176.2">3</text>
<text x="67.2" y="181.3">100nF</text>
<text x="275.3" y="182.5">UART TX</text>
<text x="292.3" y="181.3">4</text>
<text x="297.2" y="182.5">DI</text>
<text x="308.5" y="182.5">A</text>
<text x="313.7" y="184.7">0.6k</text>
<text x="313.7" y="181.3">6</text>
<text x="321.3" y="184.7">0.12k</text>
<text x="331.5" y="184.7">0.68k</text>
<text x="335.5" y="181.3">6</text>
<text x="340.4" y="182.5">A</text>
<text x="350.9" y="182.5">DI</text>
<text x="356.9" y="181.3">4</text>
<text x="365.8" y="182.5">VX TX</text>
<text x="44.5" y="190.1">VCC</text>
<text x="128.3" y="188.7">l298 driver</text>
<text x="295.8" y="186.4">MAX487</text>
<text x="338.9" y="186.4">MAX487</text>
<text x="364.5" y="188.7">MUX</text>
<text x="87.6" y="192.4">0.01k</text>
<text x="105.4" y="192.4">0.01k</text>
<text x="184" y="196.1">LM016L</text>
<text x="202" y="193.8">LCD BUT WHY IN D FROM 4TO 7</text>
<text x="245.2" y="195.2">VCC</text>
<text x="31.6" y="199.1">100nF</text>
<text x="264.7" y="202.8">reset</text>
<text x="277" y="201.6">1</text>
<text x="290.9" y="201.6">2</text>
<text x="28.1" y="209.2">5</text>
<text x="42.6" y="204.1">9</text>
<text x="52.8" y="204.1">4</text>
<text x="89.2" y="207.6">1N4148</text>
<text x="106.9" y="207.6">1N4148</text>
<text x="254.1" y="207.9">VEE</text>
<text x="264.8" y="207.9">miso</text>
<text x="264.8" y="205.3">SCK</text>
<text x="277" y="204.1">3</text>
<text x="277" y="206.7">5</text>
<text x="290.9" y="204.1">4</text>
<text x="290.9" y="206.7">6</text>
<text x="299.8" y="205.3">Mosi</text>
<text x="315.5" y="205.3">CHANNEL A</text>
<text x="338.9" y="209.3">7v</text>
<text x="351.6" y="209.3">12v</text>
<text x="13.5" y="210.4">l298/n1</text>
<text x="13.5" y="212.9">l298/n2</text>
<text x="27" y="214.3">10</text>
<text x="28.1" y="211.7">7</text>
<text x="33.1" y="210.4">IN1</text>
<text x="33.1" y="212.9">IN2</text>
<text x="33.1" y="215.5">IN3</text>
<text x="39.7" y="210.3">VCC</text>
<text x="50.7" y="210.3">VS</text>
<text x="55.3" y="212.9">OUT1</text>
<text x="64.8" y="211.7">2</text>
<text x="143.4" y="215.4">0.01k</text>
<text x="280.5" y="211.8">26640601RP2</text>
<text x="296" y="215.5">VCC</text>
<text x="311.2" y="211.6">WHAT DOES THIS DO</text>
<text x="8.2" y="220.6">motor pwm a</text>
<text x="27" y="216.8">12</text>
<text x="27.1" y="221.9">11</text>
<text x="28.1" y="219.4">6</text>
<text x="33.1" y="220.6">ENA</text>
<text x="33.1" y="218">IN4</text>
<text x="55.3" y="218">OUT2</text>
<text x="64.8" y="216.8">3</text>
<text x="64.8" y="221.9">13</text>
<text x="110.5" y="217.1" transform="rotate(90 110.5 217.1)">+88.8</text>
<text x="152.5" y="218">INT0/FEEDback/cha</text>
<text x="190.1" y="218.4" transform="rotate(-90 190.1 218.4)">VSS</text>
<text x="192.6" y="218.4" transform="rotate(-90 192.6 218.4)">VDD</text>
<text x="195.2" y="218.4" transform="rotate(-90 195.2 218.4)">VEE</text>
<text x="200.2" y="218.4" transform="rotate(-90 200.2 218.4)">RS</text>
<text x="202.8" y="218.4" transform="rotate(-90 202.8 218.4)">RW</text>
<text x="205.3" y="218.4" transform="rotate(-90 205.3 218.4)">E</text>
<text x="210.4" y="218.4" transform="rotate(-90 210.4 218.4)">D0</text>
<text x="212.9" y="218.4" transform="rotate(-90 212.9 218.4)">D1</text>
<text x="215.5" y="218.4" transform="rotate(-90 215.5 218.4)">D2</text>
<text x="218" y="218.4" transform="rotate(-90 218 218.4)">D3</text>
<text x="220.6" y="218.4" transform="rotate(-90 220.6 218.4)">D4</text>
<text x="223.1" y="218.4" transform="rotate(-90 223.1 218.4)">D5</text>
<text x="225.6" y="218.4" transform="rotate(-90 225.6 218.4)">D6</text>
<text x="228.2" y="218.4" transform="rotate(-90 228.2 218.4)">D7</text>
<text x="245.4" y="216.9">5K</text>
<text x="265.5" y="216.7">MASTER/SLAVE</text>
<text x="315.4" y="218">CHANNEL B</text>
<text x="338.9" y="222">7v</text>
<text x="351.6" y="222">12v</text>
<text x="28.1" y="227">1</text>
<text x="33.1" y="223.1">ENB</text>
<text x="55.3" y="223.1">OUT3</text>
<text x="64.8" y="227">14</text>
<text x="87.6" y="222.8">0.01k</text>
<text x="105.4" y="222.8">0.01k</text>
<text x="135.7" y="225.5">0.01k</text>
<text x="152.5" y="223.1">INT0/FEEDback/chb</text>
<text x="188.9" y="223.5" transform="rotate(-90 188.9 223.5)">1</text>
<text x="191.4" y="223.4" transform="rotate(-90 191.4 223.4)">2</text>
<text x="194" y="223.5" transform="rotate(-90 194 223.5)">3</text>
<text x="199" y="223.4" transform="rotate(-90 199 223.4)">4</text>
<text x="201.6" y="223.5" transform="rotate(-90 201.6 223.5)">5</text>
<text x="204.1" y="223.4" transform="rotate(-90 204.1 223.4)">6</text>
<text x="209.2" y="223.5" transform="rotate(-90 209.2 223.5)">7</text>
<text x="211.7" y="223.4" transform="rotate(-90 211.7 223.4)">8</text>
<text x="214.3" y="223.5" transform="rotate(-90 214.3 223.5)">9</text>
<text x="216.8" y="224.6" transform="rotate(-90 216.8 224.6)">10</text>
<text x="219.4" y="224.5" transform="rotate(-90 219.4 224.5)">11</text>
<text x="221.9" y="224.6" transform="rotate(-90 221.9 224.6)">12</text>
<text x="224.4" y="224.6" transform="rotate(-90 224.4 224.6)">13</text>
<text x="227" y="224.6" transform="rotate(-90 227 224.6)">14</text>
<text x="265.5" y="223.1">VCC</text>
<text x="27" y="229.5">15</text>
<text x="33.1" y="228.2">SENSA</text>
<text x="33.1" y="230.7">SENSB</text>
<text x="44.6" y="230.8">GND</text>
<text x="55.3" y="228.2">OUT4</text>
<text x="47.7" y="237">8</text>
<text x="62.5" y="237.2">L298</text>
<text x="195.2" y="235.5" transform="rotate(-90 195.2 235.5)">VEE</text>
<text x="200.2" y="239" transform="rotate(-90 200.2 239)">LCD/RS</text>
<text x="205.3" y="237.5" transform="rotate(-90 205.3 237.5)">LCD/E</text>
<text x="220.5" y="238.7" transform="rotate(-90 220.5 238.7)">LCD/D4</text>
<text x="223.1" y="238.1" transform="rotate(-90 223.1 238.1)">LCDD5</text>
<text x="225.6" y="238.7" transform="rotate(-90 225.6 238.7)">LCD/D6</text>
<text x="228.2" y="238.7" transform="rotate(-90 228.2 238.7)">LCD/D7</text>
<text x="271.8" y="238.3">Bat/feedBack/ADC1</text>
<text x="89.2" y="240.6">1N4148</text>
<text x="106.9" y="240.6">1N4148</text>
<text x="189.3" y="240.9">VCC</text>
<text x="265.7" y="244.8">1k</text>
<text x="275.6" y="247.2">Potentiometer</text>
</g>
<text font-size="2.3" x="123.6" y="24.7">Volts</text>
<g font-size="1.7">
<text x="243.2" y="208.5" transform="rotate(-90 243.2 208.5)">50%</text>
<text x="263.5" y="236.4" transform="rotate(-90 263.5 236.4)">50%</text>
</g>
</svg>
